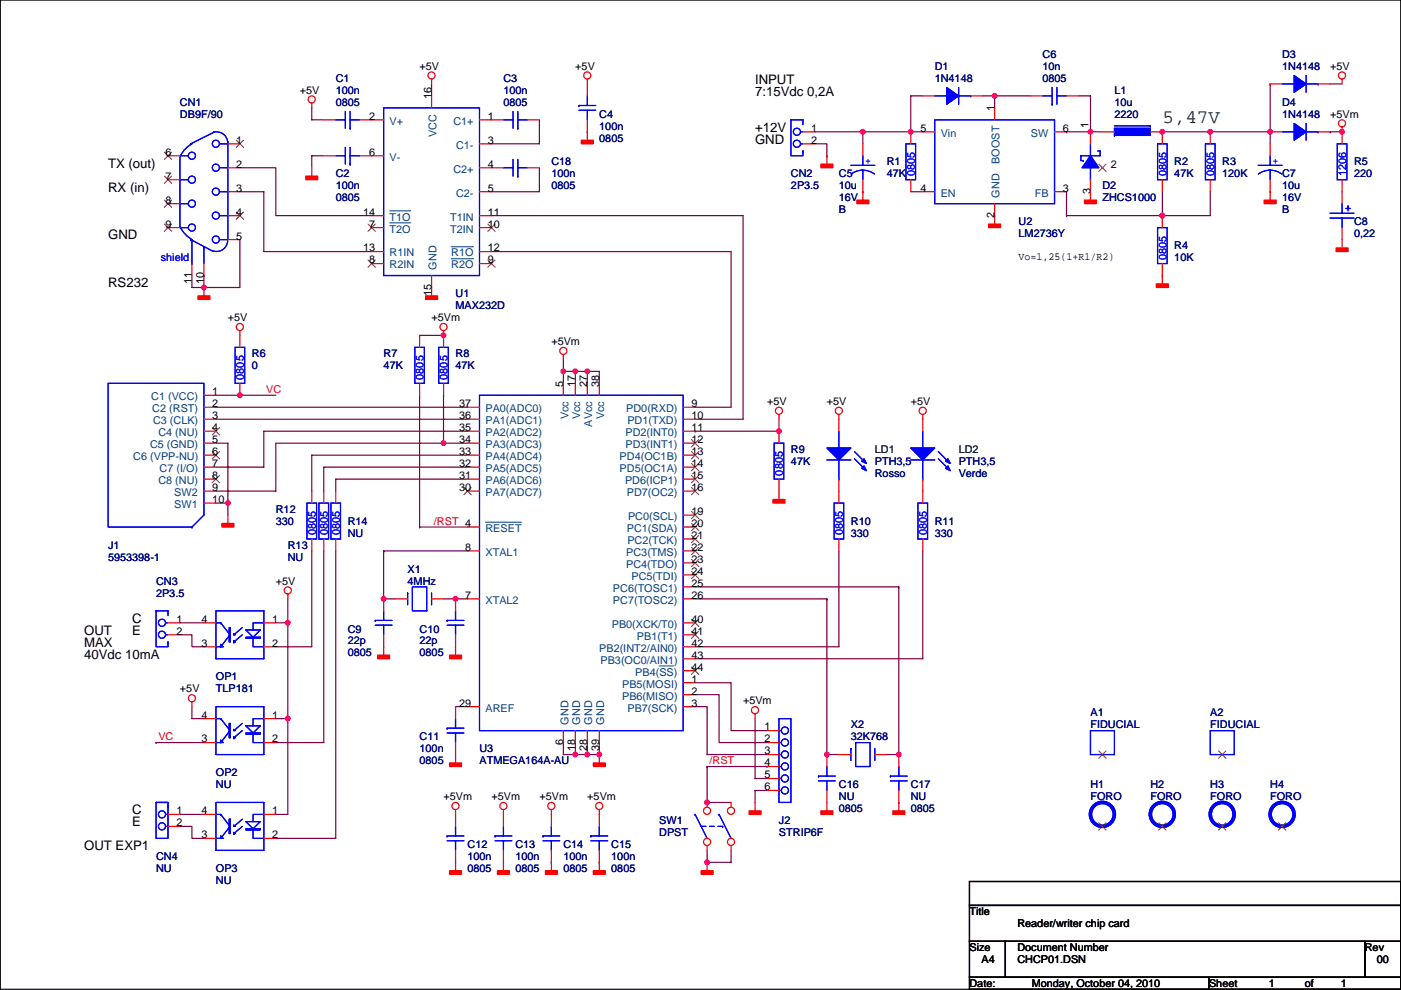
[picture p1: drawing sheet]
<svg xmlns="http://www.w3.org/2000/svg" width="297mm" height="210mm" viewBox="0 0 297 210" stroke-linecap="round" stroke-linejoin="round" font-family="sans-serif">
<path d="M.1 0h296.9v209.8h-296.9zM205.5 199.7h7.7v7.6h-7.7zM205.5 187h91.5v5h-91.5zM205.5 192h91.5v7.7h-91.5zM213.2 199.7h76.2v7.6h-76.2zM289.4 199.7h7.6v7.6h-7.6zM205.5 207.3h50.8v2.5h-50.8zM256.3 207.3h40.7v2.5h-40.7z" fill="none" stroke="#000" stroke-width=".25"/>
<g fill="none" stroke="#800040" stroke-width=".25">
<path d="M91.5 17.8v2.5M269.3 17.8h.1M269.3 17.8v12.7M282 17.8h2.5M50.9 35.6h7.6v10.1h20.3M66.1 22.9v2.5h2.5M68.6 33h-2.5v2.6M114.4 35.6v5.1h-10.2M114.4 25.4v5.1h-10.2M172.8 30.5h2.5v2.5M172.8 28h10.1M182.9 28v2.5"/>
<path d="M182.9 28h.1M182.9 28h10.2M193.1 28h2.5M195.6 20.3h-2.5v7.7M208.3 20.3h2.6M210.9 20.3h.1M210.9 20.3v2.6M210.9 20.3h7.6M226.1 28h.1M226.1 28h5.1M228.7 20.3h2.5v7.7M231.2 28h2.5"/>
<path d="M246.4 28h.1M246.4 28h22.9M256.6 28h.1M269.3 28h.1M282 28h.1M282 28h2.5M40.7 58.4v2.6h2.5M43.2 58.4h.1M43.2 58.4v2.6M50.9 50.8v10.2h-7.7M50.9 40.7h5v12.7h22.9M104.2 53.4h50.8v33h-7.6"/>
<path d="M104.2 45.7h53.3v43.2h-10.1M193.1 40.7h2.5M226.1 45.7h.1M226.1 40.7v5M246.4 45.7h.1M246.4 40.7v5M256.6 40.7v5h-30.5M89 71.1h.1M89 71.1h5M119.4 78.8v2.5M119.4 76.2v2.6M119.4 78.8h.1"/>
<path d="M119.4 78.8h2.6M122 78.8h.1M122 78.8h2.5M122 78.8v2.5M124.5 78.8h2.6v2.5M124.5 78.8h.1M124.5 78.8v2.5M45.8 83.8h5.1M45.8 94h2.5v12.7M45.8 86.4h53.3M45.8 88.9h53.3M50.9 83.8h.1"/>
<path d="M50.9 83.8h7.6M89 83.8v28M94 94h5.1M94 94h-35.5v10.2h-12.7M94 83.8h.1M94 83.8v10.2M99.1 91.5h-43.2v7.6h-10.1M99.1 96.5h-33v7.7M99.1 99.1h-30.5v5.1M147.4 91.5h.1M165.2 88.9v2.6h-17.8M45.8 106.7h2.5"/>
<path d="M48.3 106.7h.1M48.3 106.7v2.5M66.1 116.9v20.3h-7.6M68.6 116.9v40.6h-10.1M71.2 116.9v60.9h-12.7M81.3 116.9h17.8M81.3 116.9h.1M81.3 116.9v10.1h2.6M89 111.8h.1M89 111.8h10.1M99.1 101.6h-27.9v2.6M177.9 116.9v20.3h-30.5"/>
<path d="M195.6 116.9v22.8h-48.2M38.2 132.1h5M38.2 134.6h2.5v2.6h2.5M58.5 132.1h2.5M61 132.1v40.6h-2.5M61 127v5.1M61 132.1h.1M94 127h2.6M96.6 127h.1M96.6 127h2.5M147.4 124.5h43.2M147.4 127h27.9"/>
<path d="M175.3 127h.1M175.3 127v33h2.6M190.6 124.5h.1M190.6 124.5v35.5h-2.6M33.1 157.5h.1M33.1 157.5h10.1M40.7 149.9v2.5h2.5M58.5 152.4h2.5M61 152.4h.1M96.6 149.9h2.5M119.4 157.5v2.5h2.6M122 157.5v2.5"/>
<path d="M124.5 157.5v2.5M127.1 157.5h.1M127.1 157.5v2.5h-5.1M147.4 144.8h7.6v10.2h7.6M147.4 147.3h5.1v10.2h10.1M147.4 149.9h2.5v10.1h12.7M160.1 152.4v12.7h2.5M38.2 172.7h5M38.2 175.3h2.5v2.5h2.5M122 160h.1M124.5 160h.1M149.9 162.6v7.6h5.1"/>
<path d="M149.9 162.6h.1M149.9 162.6h12.7M162.6 167.7h-2.5v2.5M162.6 162.6h.1M149.9 180.4v2.5M149.9 182.9h.1M155 180.4v2.5h-5.1"/>
</g>
<g fill="#f0f" stroke="#f0f" stroke-width=".25">
<circle cx="127" cy="160" r=".5"/>
<circle cx="124.5" cy="160" r=".5"/>
<circle cx="122" cy="160" r=".5"/>
<circle cx="96.6" cy="127" r=".5"/>
<circle cx="81.3" cy="127" r=".5"/>
<circle cx="124.5" cy="78.7" r=".5"/>
<circle cx="122" cy="78.7" r=".5"/>
<circle cx="149.9" cy="182.9" r=".5"/>
<circle cx="119.4" cy="78.7" r=".5"/>
<circle cx="246.4" cy="45.7" r=".5"/>
<circle cx="231.2" cy="27.9" r=".5"/>
<circle cx="210.9" cy="20.3" r=".5"/>
<circle cx="193.1" cy="27.9" r=".5"/>
<circle cx="182.9" cy="27.9" r=".5"/>
<circle cx="246.4" cy="27.9" r=".5"/>
<circle cx="269.3" cy="27.9" r=".5"/>
<circle cx="256.6" cy="27.9" r=".5"/>
<circle cx="284.5" cy="27.9" r=".5"/>
<circle cx="43.2" cy="61" r=".5"/>
<circle cx="190.5" cy="160" r=".5"/>
<circle cx="175.3" cy="160" r=".5"/>
<circle cx="149.9" cy="170.2" r=".5"/>
<circle cx="50.8" cy="83.8" r=".5"/>
<circle cx="48.3" cy="106.7" r=".5"/>
<circle cx="94" cy="94" r=".5"/>
<circle cx="94" cy="71.1" r=".5"/>
<circle cx="165.1" cy="91.4" r=".5"/>
<circle cx="61" cy="152.4" r=".5"/>
<circle cx="61" cy="132.1" r=".5"/>
</g>
<g fill="none" stroke="#f00" stroke-width=".25">
<path d="M91.5 16.8v1M124.5 16.8v1M284.5 16.8v1M35.6 33h2.6M35.6 38.1h2.6M48.3 35.6h2.6M48.3 30.5h2.6M66.1 35.6v1.8M66.1 21.9v1M68.6 25.4h2.6M68.6 33h2.6M76.3 25.4h5"/>
<path d="M76.3 33h5M91.5 20.3v2.6M101.7 25.4h2.5M101.7 35.6h5M101.7 30.5h2.5M111.8 35.6h2.6M124.5 28h.1M124.5 28v1.7M170.2 30.5h2.6M170.2 28h2.6M175.3 33h.1M175.3 33v1.8"/>
<path d="M182.9 30.5v2.5M182.9 38.1v4.3M193.1 28v2.5M193.1 38.1v2.6M195.6 28h2.6M195.6 20.3h2.6M205.8 20.3h2.5M210.9 22.9v2.5M218.5 20.3h2.5M223.6 28h2.5M226.1 20.3h2.6M246.4 28v2.5"/>
<path d="M246.4 38.1v2.6M256.6 28v2.5M256.6 38.1v2.6M269.3 30.5v2.5M269.3 38.1v4.3M269.3 28h2.5M279.5 28h2.5M284.5 26.9v3.6M284.5 38.1v2.6M35.6 48.3h2.6M35.6 43.2h2.6M40.7 55.9v2.5"/>
<path d="M43.2 55.9v2.5M48.3 40.7h2.6M48.3 45.7h2.6M48.3 50.8h2.6M78.8 53.4h2.5M78.8 55.9h2.5M78.8 45.7h2.5M78.8 48.3h2.5M91.5 58.4v4.4M101.7 40.7h2.5M101.7 53.4h2.5M101.7 55.9h2.5"/>
<path d="M101.7 45.7h2.5M101.7 48.3h2.5M182.9 40.7h.1M195.6 40.7h2.6M210.9 45.7h.1M210.9 43.2v4.3M223.6 40.7h2.5M231.2 40.7h.1M231.2 40.7v1.7M246.4 58.4h.1M246.4 45.7v2.6M246.4 55.9v4.3"/>
<path d="M269.3 40.7h.1M284.5 50.8v1.8M43.2 61h.1M43.2 61v1.8M50.9 70.1v3.6M89 71.1v2.6M91.5 61h.1M94 70.1v3.6M119.4 75.2v1M43.2 86.4h2.6M43.2 88.9h2.6M43.2 91.5h2.6"/>
<path d="M43.2 94h2.6M43.2 96.5h2.6M43.2 99.1h2.6M43.2 83.8h2.6M50.9 81.3v2.5M89 81.3v2.5M94 81.3v2.5M99.1 86.4h2.6M99.1 88.9h2.6M99.1 91.5h2.6M99.1 94h2.6M99.1 96.5h2.6"/>
<path d="M99.1 99.1h2.6M119.4 81.3v2.5M122 81.3v2.5M124.5 81.3v2.5M127.1 81.3v2.5M144.8 86.4h2.6M144.8 88.9h2.6M144.8 91.5h2.6M144.8 94h2.6M144.8 96.5h2.6M144.8 99.1h2.6M165.2 87.9v1"/>
<path d="M165.2 91.5v2.5M177.9 87.9v3.6M195.6 87.9v3.6M43.2 101.6h2.6M43.2 104.2h2.6M43.2 106.7h2.6M48.3 109.2v1.8M66.1 104.2v2.5M66.1 114.3v2.6M68.6 104.2v2.5M68.6 114.3v2.6M71.2 104.2v2.5"/>
<path d="M71.2 114.3v2.6M99.1 116.9h2.6M99.1 111.8h2.6M99.1 101.6h2.6M99.1 104.2h2.6M144.8 116.9h2.6M144.8 109.2h2.6M144.8 111.8h2.6M144.8 114.3h2.6M144.8 119.4h2.6M144.8 101.6h2.6M144.8 104.2h2.6"/>
<path d="M165.2 101.6v4.3M177.9 101.6v2.6M195.6 101.6v5.1M195.6 114.3v2.6M43.2 132.1h2.6M43.2 137.2h2.6M55.9 132.1h2.6M55.9 137.2h2.6M61 126v1M81.3 137.2h.1M81.3 127v2.6M81.3 134.6v4.4"/>
<path d="M83.9 127h2.5M91.5 127h2.5M96.6 137.2h.1M96.6 137.2v1.8M99.1 127h2.6M144.8 127h2.6M144.8 121.9h2.6M144.8 124.5h2.6M144.8 132.1h2.6M144.8 134.6h2.6M144.8 137.2h2.6M144.8 139.7h2.6"/>
<path d="M40.7 148.9v1M43.2 157.5h2.6M43.2 152.4h2.6M55.9 157.5h2.6M55.9 152.4h2.6M96.6 149.9v2.5M96.6 157.5v4.3M99.1 149.9h2.6M119.4 155v2.5M122 155v2.5M124.5 155v2.5M127.1 155v2.5"/>
<path d="M144.8 149.9h2.6M144.8 142.3h2.6M144.8 144.8h2.6M144.8 147.3h2.6M160.1 151.4v1M162.6 155h2.6M162.6 157.5h2.6M35.6 172.7h2.6M35.6 175.3h2.6M43.2 172.7h2.6M43.2 177.8h2.6M55.9 172.7h2.6"/>
<path d="M55.9 177.8h2.6M96.6 171.7v3.6M96.6 160h.1M106.7 171.7v3.6M116.9 171.7v3.6M127.1 160h.1M127.1 171.7v1M127.1 160v1.8M160.1 170.2v1.8M162.6 160h2.6M162.6 162.6h2.6M162.6 165.1h2.6"/>
<path d="M162.6 167.7h2.6M175.3 170.2v1.8M177.9 160h2.5M185.5 160h2.5M190.6 170.2h.1M190.6 170.2v1.8M233.7 160h.1M246.4 175.3h.1M259.1 160h.1M96.6 182.9h.1M96.6 180.4v4.3M106.7 182.9h.1"/>
<path d="M106.7 180.4v4.3M116.9 182.9h.1M116.9 180.4v4.3M127.1 182.9h.1M127.1 182.9v1.8M149.9 182.9v1.8"/>
<circle cx="91.5" cy="16" r=".76"/>
<circle cx="124.5" cy="16" r=".76"/>
<circle cx="284.5" cy="16" r=".76"/>
<circle cx="66.1" cy="21.1" r=".76"/>
<circle cx="284.5" cy="26.2" r=".76"/>
<circle cx="50.8" cy="69.3" r=".76"/>
<circle cx="94" cy="69.3" r=".76"/>
<circle cx="119.4" cy="74.4" r=".76"/>
<circle cx="165.1" cy="87.1" r=".76"/>
<circle cx="177.8" cy="87.1" r=".76"/>
<circle cx="195.6" cy="87.1" r=".76"/>
<circle cx="61" cy="125.2" r=".76"/>
<circle cx="40.7" cy="148.1" r=".76"/>
<circle cx="160.1" cy="150.6" r=".76"/>
<circle cx="96.6" cy="170.9" r=".76"/>
<circle cx="106.7" cy="170.9" r=".76"/>
<circle cx="116.9" cy="170.9" r=".76"/>
<circle cx="127" cy="170.9" r=".76"/>
</g>
<g fill="#f00" stroke="#f00" stroke-width=".25">
<path d="M123.3 29.7h2.5v.8h-2.5z" fill-rule="evenodd"/>
<path d="M174 34.8h2.6v.8h-2.6z" fill-rule="evenodd"/>
<path d="M125.8 161.8h2.5v.8h-2.5z" fill-rule="evenodd"/>
<path d="M95.3 139h2.6v.7h-2.6z" fill-rule="evenodd"/>
<path d="M80.1 139h2.5v.7h-2.5z" fill-rule="evenodd"/>
<path d="M158.8 172h2.6v.7h-2.6z" fill-rule="evenodd"/>
<path d="M95.3 184.7h2.6v.7h-2.6z" fill-rule="evenodd"/>
<path d="M105.5 184.7h2.5v.7h-2.5z" fill-rule="evenodd"/>
<path d="M115.6 184.7h2.6v.7h-2.6z" fill-rule="evenodd"/>
<path d="M125.8 184.7h2.5v.7h-2.5z" fill-rule="evenodd"/>
<path d="M95.3 161.8h2.6v.8h-2.6z" fill-rule="evenodd"/>
<path d="M148.7 184.7h2.5v.7h-2.5z" fill-rule="evenodd"/>
<path d="M90.2 62.8h2.6v.7h-2.6z" fill-rule="evenodd"/>
<path d="M64.8 37.4h2.6v.7h-2.6z" fill-rule="evenodd"/>
<path d="M181.7 42.4h2.5v.8h-2.5z" fill-rule="evenodd"/>
<path d="M209.6 47.5h2.5v.8h-2.5z" fill-rule="evenodd"/>
<path d="M229.9 42.4h2.6v.8h-2.6z" fill-rule="evenodd"/>
<path d="M245.2 60.2h2.5v.8h-2.5z" fill-rule="evenodd"/>
<path d="M268 42.4h2.6v.8h-2.6z" fill-rule="evenodd"/>
<path d="M42 62.8h2.5v.7h-2.5z" fill-rule="evenodd"/>
<path d="M283.3 52.6h2.5v.8h-2.5z" fill-rule="evenodd"/>
<path d="M189.3 172h2.5v.7h-2.5z" fill-rule="evenodd"/>
<path d="M174 172h2.6v.7h-2.6z" fill-rule="evenodd"/>
<path d="M47.1 111h2.5v.8h-2.5z" fill-rule="evenodd"/>
<path d="M163.9 105.9h2.5v.8h-2.5z" fill-rule="evenodd"/>
</g>
<g fill="none" stroke="#00f" stroke-width=".25">
<path d="M203.3 18.6v3.5M223.1 18.6v3.5M224.1 18.6v3.5M38.2 33h1.7M38.2 38.1h1.7M38.2 33.3v15h1.7M40.4 30.5h.1M40.8 30.4l-1.5 1.2-1.1 1.5M45.2 28a2.42 2.42 0 0 1 3.1 2.2M45.5 28l-5.1 2.5M46.5 30.5h1.8M46.5 35.6h1.8"/>
<path d="M48.3 30v20.8h-1.8M71.2 25.4h2M71.2 33h2M73.2 23.6v3.6M73.2 31.3v3.5M74.2 25.4h2.1M74.2 27.2h.1M74.2 33h2.1M74.2 34.8h.1M74.2 23.6v3.6M74.2 31.3v3.5M81.3 22.9h20.4v35.5h-20.4z"/>
<path d="M106.7 35.6h2.1M108.8 33.8v3.6M109.8 35.6h2M109.8 37.4h.1M109.8 33.8v3.6M169.7 30.5h.5M169.7 28h.5M170.2 26.4v-1h-2.5v7.6h2.5v-1M170.2 32h.1M180.4 35.1h5.1M182.9 36.1l-1 .1-1.5 .7M182.9 36.1l1.1 .1 1.4 .7"/>
<path d="M182.9 33v2.1M182.9 36.1v2M192.1 30.5h2v7.6h-2zM198.2 25.4h25.4v17.8h-25.4zM198.2 20.3h2.5M203.3 20.3h2.5M205.8 20.3h.1M221 20.3h2.1M223.1 22.1h.1M224.1 20.3h2M245.4 30.5h2.1v7.6h-2.1zM255.6 30.5h2v7.6h-2z"/>
<path d="M266.8 35.1h5M266.8 36.9a4.1 4.1 0 0 1 5 0M269.3 33v2.1M269.3 36.1v2M271.8 28h2.6M276.9 26.2v3.5M276.9 28h2.6M279.5 28h.1M283.5 30.5h2.1v7.6h-2.1zM38.2 43.2h1.7M38.2 48.2l1.1 1.5 1.5 1.1M40.4 50.8h.1"/>
<path d="M40.4 50.8l4.9 2.6M40.7 55.9h.1M40.7 50.8v5.1M43.2 52.3h.1M43.2 52.3v3.6M46.5 40.7h1.8M46.5 45.7h1.8M48.3 51.1a2.38 2.38 0 0 1-3.1 2.1M245.4 48.3h2.1v7.6h-2.1zM49.8 73.7h2.1v7.6h-2.1zM87.9 73.7h2.1v7.6h-2.1zM93 73.7h2.1v7.6h-2.1z"/>
<path d="M22.9 81.3h20.3v27.9l-2.5 2.6h-17.8zM101.7 83.8h43.1v71.2h-43.1zM164.1 94h2.1v7.6h-2.1zM175.3 97.6h5.1M177.9 91.5v10.1M181.2 97.3l1.7 1.8M181.2 95.8l1.7 1.8M182.9 99.1h.1M182.9 97.6h.1M193.1 97.6h5.1M195.6 91.5v10.1M198.9 97.3l1.8 1.8"/>
<path d="M198.9 95.8l1.8 1.8M200.7 99.1h.1M200.7 97.6h.1M40.7 111.8h.1M65.1 106.7h2v7.6h-2zM67.6 106.7h2.1v7.6h-2.1zM70.2 106.7h2v7.6h-2zM177.9 101.6h.1M194.6 106.7h2.1v7.6h-2.1zM195.6 101.6h.1M45.8 129.6h10.1v10.1h-10.1zM45.8 132.1h1"/>
<path d="M45.8 137.2h1M46.8 132.1h.1M46.8 136.7l.5 .5h-.5zM46.8 132.1l1.8 2.3M48.6 133.1h.2v3.1h-.2zM48.6 134.9l-1.8 2.3M49.6 134.4l.2 .2h-.2zM49.6 135.9l.2 .3h-.2zM49.6 136.2h.1M51.4 133.1l-1.8 1.5M51.4 134.6l-1.8 1.6M52.1 135.1h3.1v.3h-3.1z"/>
<path d="M53.7 135.1h.1M53.7 133.6h-1.6l1.6 1.5M53.7 135.4v1.8h2.2M55.9 132.1h-2.2v1.5h1.5l-1.5 1.5M79.6 132.6h3.5M79.6 131.6h.1M79.6 131.6h3.5M81.3 129.6v2M81.3 132.6v2M86.4 125.8h.1M86.4 125.8v2.5M87.4 124.5h3.1v5.1h-3.1z"/>
<path d="M91.5 125.8v2.5M45.8 149.9h10.1v10.1h-10.1zM45.8 152.4h1M45.8 157.5h1M46.8 152.4h.1M46.8 157l.5 .5h-.5zM46.8 152.4l1.8 2.3M48.6 153.4h.2v3.1h-.2zM48.6 155.2l-1.8 2.3M49.6 154.7l.2 .3h-.2zM49.6 156.2l.2 .3h-.2zM49.6 156.5h.1"/>
<path d="M51.4 153.4l-1.8 1.6M51.4 155l-1.8 1.5M52.1 155.5h3.1v.2h-3.1zM53.7 155.5h.1M53.7 153.9h-1.6l1.6 1.6M53.7 155.7v1.8h2.2M55.9 152.4h-2.2v1.5h1.5l-1.5 1.6M94.8 155.5h3.6M94.8 154.5h.1M94.8 154.5h3.6M96.6 152.4v2.1M96.6 155.5v2"/>
<path d="M165.2 152.4h2.5v17.8h-2.5zM165.2 157.5h.5M165.2 155h.5M180.4 158.8h.1M180.4 158.8v2.5M181.4 157.5h3.1v5.1h-3.1zM185.5 158.8v2.5M231.2 155h5.1v5h-5.1zM256.6 155h5.1v5h-5.1zM33.1 170.2v7.6h2.5v-6.8M35.1 175.3h.5M35.1 172.7h.5"/>
<path d="M35.6 170.2h-2.5h2.5v1M35.6 171h.1M45.8 170.2h10.1v10.2h-10.1zM45.8 172.7h1M45.8 177.8h1M46.8 172.7h.1M46.8 177.3l.5 .5h-.5zM46.8 172.7l1.8 2.3M48.6 173.8h.2v3h-.2zM48.6 175.5l-1.8 2.3M49.6 175l.2 .3h-.2zM49.6 176.6l.2 .2h-.2z"/>
<path d="M49.6 176.8h.1M51.4 173.8l-1.8 1.5M51.4 175.3l-1.8 1.5M52.1 175.8h3.1v.2h-3.1zM53.7 175.8h.1M53.7 174.3h-1.6l1.6 1.5M53.7 176v1.8h2.2M55.9 172.7h-2.2v1.6h1.5l-1.5 1.5M94.8 178.3h3.6M94.8 177.3h.1M94.8 177.3h3.6M96.6 175.3v2"/>
<path d="M96.6 178.3v2.1M105 178.3h3.5M105 177.3h.1M105 177.3h3.5M106.7 175.3v2M106.7 178.3v2.1M115.1 178.3h3.6M115.1 177.3h.1M115.1 177.3h3.6M116.9 175.3v2M116.9 178.3v2.1M147.4 172.7h.1"/>
<path d="M147.4 172.7l2.5 5.1M148.7 175.3h1M150.4 175.3h1M152.2 175.3h1M152.5 172.7h.1M152.5 172.7l2.5 5.1M153.2 175.3h.1M165.2 160h.5M165.2 165.1h.5M165.2 162.6h.5M165.2 167.7h.5"/>
<circle cx="40.7" cy="33" r=".76"/>
<circle cx="40.7" cy="38.1" r=".76"/>
<circle cx="45.8" cy="35.6" r=".76"/>
<circle cx="45.8" cy="30.5" r=".76"/>
<circle cx="169" cy="27.9" r=".76"/>
<circle cx="169" cy="30.5" r=".76"/>
<circle cx="40.7" cy="48.3" r=".76"/>
<circle cx="40.7" cy="43.2" r=".76"/>
<circle cx="45.8" cy="50.8" r=".76"/>
<circle cx="45.8" cy="40.6" r=".76"/>
<circle cx="45.8" cy="45.7" r=".76"/>
<circle cx="166.4" cy="157.5" r=".76"/>
<circle cx="166.4" cy="154.9" r=".76"/>
<circle cx="34.3" cy="172.7" r=".76"/>
<circle cx="34.3" cy="175.3" r=".76"/>
<circle cx="166.4" cy="165.1" r=".76"/>
<circle cx="166.4" cy="160" r=".76"/>
<circle cx="166.4" cy="167.6" r=".76"/>
<circle cx="166.4" cy="162.6" r=".76"/>
</g>
<g fill="#00f" stroke="#00f" stroke-width=".25">
<path d="M175.3 95h5.1l-2.5 2.6z" fill-rule="evenodd"/>
<path d="M182.7 99.3l.5-.5 .5 1z" fill-rule="evenodd"/>
<path d="M182.7 97.8l.5-.5 .5 1z" fill-rule="evenodd"/>
<path d="M175.3 95h5.1l-2.5 2.6z" fill-rule="evenodd"/>
<path d="M182.7 99.3l.5-.5 .5 1z" fill-rule="evenodd"/>
<path d="M182.7 97.8l.5-.5 .5 1z" fill-rule="evenodd"/>
<path d="M274.4 26.2l2.5 1.8-2.5 1.7z" fill-rule="evenodd"/>
<path d="M274.4 26.2l2.5 1.8-2.5 1.7z" fill-rule="evenodd"/>
<path d="M200.7 18.6l2.6 1.7-2.6 1.8z" fill-rule="evenodd"/>
<path d="M200.7 18.6l2.6 1.7-2.6 1.8z" fill-rule="evenodd"/>
<path d="M193.1 95h5.1l-2.6 2.6z" fill-rule="evenodd"/>
<path d="M200.5 99.3l.5-.5 .5 1z" fill-rule="evenodd"/>
<path d="M200.5 97.8l.5-.5 .5 1z" fill-rule="evenodd"/>
<path d="M193.1 95h5.1l-2.6 2.6z" fill-rule="evenodd"/>
<path d="M200.5 99.3l.5-.5 .5 1z" fill-rule="evenodd"/>
<path d="M200.5 97.8l.5-.5 .5 1z" fill-rule="evenodd"/>
</g>
<circle cx="246.4" cy="172.7" r="2.53" fill="none" stroke="#00f" stroke-width=".76"/>
<g fill="none" stroke="#804000" stroke-width=".21">
<path d="M34.9 32.3l1.5 1.5M34.9 37.4l1.5 1.5M36.4 32.3l-1.6 1.5M36.4 37.4l-1.6 1.5M50.1 29.7l1.5 1.6M51.6 29.7l-1.5 1.6M34.9 42.4l1.5 1.6M34.9 47.5l1.5 1.6M36.4 42.4l-1.6 1.6M36.4 47.5l-1.6 1.6M50.1 45l1.5 1.5M51.6 45l-1.5 1.5"/>
<path d="M78 55.1l1.6 1.6M78 47.5l1.6 1.6M79.6 55.1l-1.6 1.6M79.6 47.5l-1.6 1.6M103.4 55.1l1.6 1.6M103.4 47.5l1.6 1.6M105 55.1l-1.6 1.6M105 47.5l-1.6 1.6M45 90.7l1.6 1.5M45 95.8l1.6 1.5M46.5 90.7l-1.5 1.5M46.5 95.8l-1.5 1.5"/>
<path d="M146.6 93.2l1.6 1.6M146.6 95.8l1.6 1.5M146.6 98.3l1.6 1.6M148.1 93.2l-1.5 1.6M148.1 95.8l-1.5 1.5M148.1 98.3l-1.5 1.6M45 100.9l1.6 1.5M46.5 100.9l-1.5 1.5M98.4 103.4l1.5 1.5M99.9 103.4l-1.6 1.5M146.6 108.5l1.6 1.5M146.6 111l1.6 1.6"/>
<path d="M146.6 113.6l1.6 1.5M146.6 116.1l1.6 1.5M146.6 118.6l1.6 1.6M146.6 100.9l1.6 1.5M146.6 103.4l1.6 1.5M148.1 108.5l-1.5 1.5M148.1 111l-1.5 1.6M148.1 113.6l-1.5 1.5M148.1 116.1l-1.5 1.5M148.1 118.6l-1.5 1.6M148.1 100.9l-1.5 1.5M148.1 103.4l-1.5 1.5"/>
<path d="M146.6 121.2l1.6 1.5M146.6 131.3l1.6 1.6M146.6 133.9l1.6 1.5M148.1 121.2l-1.5 1.5M148.1 131.3l-1.5 1.6M148.1 133.9l-1.5 1.5M146.6 141.5l1.6 1.5M148.1 141.5l-1.5 1.5M233 159.3l1.5 1.5M234.5 159.3l-1.5 1.5M258.4 159.3l1.5 1.5M259.9 159.3l-1.5 1.5"/>
<path d="M245.7 174.5l1.5 1.6M247.2 174.5l-1.5 1.6"/>
</g>
<path d="M82.6 44.7h4.5M82.6 47.3h4.5M95.7 52.3h4.7M95.7 54.9h4.7M102.9 110.8h7.7M139.8 141.2h3" fill="none" stroke="#004080" stroke-width=".21"/>
<circle cx="149.9" cy="178.6" r=".76" fill="#fff" stroke="#f00" stroke-width=".25"/>
<path d="M149.9 179.3v1.1" fill="none" stroke="#f00" stroke-width=".25"/>
<circle cx="149.9" cy="172" r=".76" fill="#fff" stroke="#f00" stroke-width=".25"/>
<path d="M149.9 170.2v1" fill="none" stroke="#f00" stroke-width=".25"/>
<circle cx="155" cy="178.6" r=".76" fill="#fff" stroke="#f00" stroke-width=".25"/>
<path d="M155 179.3v1.1" fill="none" stroke="#f00" stroke-width=".25"/>
<circle cx="155" cy="172" r=".76" fill="#fff" stroke="#f00" stroke-width=".25"/>
<g fill="none" stroke="#f00" stroke-width=".25">
<path d="M124.5 17.8v2.5M269.3 17.8h2.5M279.5 17.8h2.5M104.2 25.4h2.5M111.8 25.4h2.6M124.5 25.4v2.6M231.2 28v2.5M231.2 38.1v2.6M233.7 35.6h.1M233.7 28h2.6M243.9 28h2.5M284.5 40.7v2.5"/>
<path d="M284.5 48.3v2.5M177.9 104.2v2.5M177.9 114.3v2.6M35.6 132.1h2.6M35.6 134.6h2.6M96.6 127v2.6M96.6 134.6v2.6M127.1 172.7v2.6M155 170.2v1M175.3 160v2.6M175.3 167.7v2.5M190.6 160v2.6"/>
<path d="M190.6 167.7v2.5M233.7 175.3h.1M259.1 175.3h.1M271.8 175.3h.1M127.1 180.4v2.5"/>
</g>
<g fill="none" stroke="#00f" stroke-width=".25">
<path d="M271.8 17.8h2.6M276.9 16v3.6M276.9 17.8h2.6M279.5 17.8h.1M106.7 25.4h2.1M108.8 23.6v3.6M109.8 25.4h2M109.8 27.2h.1M109.8 23.6v3.6M122.7 23.4h3.6M122.7 22.4h.1M122.7 22.4h3.6"/>
<path d="M124.5 20.3v2.1M124.5 23.4v2M229.7 34.1h.1M231.2 30.5v2.5M231.2 38.1h.1M231.2 35.6v2.5M232.7 32h.5v1h-4v1.1h.5M236.3 26.7h7.6M243.9 26.7h.1M282 45.2h5.1M282 46.2h5.1M284.5 46.2v2.1"/>
<path d="M284.5 43.2v2M285.3 44.2h1M285.8 43.7h.1M285.8 43.7v1M176.8 106.7h2.1v7.6h-2.1zM35.1 134.6h.5M35.1 132.1h.5M35.6 130.6v-1h-2.5v7.6h2.5v-1M35.6 136.2h.1M94.8 132.6h3.6M94.8 131.6h.1M94.8 131.6h3.6"/>
<path d="M96.6 129.6v2M96.6 132.6v2M125.3 178.3h3.5M125.3 177.3h.1M125.3 177.3h3.5M127.1 175.3v2M127.1 178.3v2.1M173.5 165.6h3.6M173.5 164.6h.1M173.5 164.6h3.6M175.3 162.6v2M175.3 165.6v2.1"/>
<path d="M188.8 165.6h3.5M188.8 164.6h.1M188.8 164.6h3.5M190.6 162.6v2M190.6 165.6v2.1"/>
<circle cx="34.3" cy="132.1" r=".76"/>
<circle cx="34.3" cy="134.6" r=".76"/>
</g>
<g fill="none" stroke="#00f" stroke-width=".76">
<circle cx="233.7" cy="172.7" r="2.53"/>
<circle cx="259.1" cy="172.7" r="2.53"/>
<circle cx="271.8" cy="172.7" r="2.53"/>
</g>
<path d="M233 34.8l1.5 1.6M234.5 34.8l-1.5 1.6M233 174.5l1.5 1.6M234.5 174.5l-1.5 1.6M258.4 174.5l1.5 1.6M259.9 174.5l-1.5 1.6M271.1 174.5l1.5 1.6M272.6 174.5l-1.5 1.6" fill="none" stroke="#804000" stroke-width=".21"/>
<g fill="#00f" stroke="#00f" stroke-width=".25">
<path d="M231.2 33l1.8 2.6h-3.6z" fill-rule="evenodd"/>
<path d="M231.2 33l1.8 2.6h-3.6z" fill-rule="evenodd"/>
<path d="M236.3 27.2v1.5h7.6v-1.5z" fill-rule="evenodd"/>
<path d="M236.3 27.2v1.5h7.6v-1.5z" fill-rule="evenodd"/>
<path d="M274.4 16l2.5 1.8-2.5 1.8z" fill-rule="evenodd"/>
<path d="M274.4 16l2.5 1.8-2.5 1.8z" fill-rule="evenodd"/>
</g>
<g fill="#f0f" stroke="#f0f" stroke-width=".25">
<circle cx="127" cy="160" r=".5"/>
<circle cx="124.5" cy="160" r=".5"/>
<circle cx="122" cy="160" r=".5"/>
<circle cx="96.6" cy="127" r=".5"/>
<circle cx="81.3" cy="127" r=".5"/>
<circle cx="124.5" cy="78.7" r=".5"/>
<circle cx="122" cy="78.7" r=".5"/>
<circle cx="149.9" cy="182.9" r=".5"/>
<circle cx="119.4" cy="78.7" r=".5"/>
<circle cx="246.4" cy="45.7" r=".5"/>
<circle cx="231.2" cy="27.9" r=".5"/>
<circle cx="210.9" cy="20.3" r=".5"/>
<circle cx="193.1" cy="27.9" r=".5"/>
<circle cx="182.9" cy="27.9" r=".5"/>
<circle cx="246.4" cy="27.9" r=".5"/>
<circle cx="269.3" cy="27.9" r=".5"/>
<circle cx="256.6" cy="27.9" r=".5"/>
<circle cx="284.5" cy="27.9" r=".5"/>
<circle cx="43.2" cy="61" r=".5"/>
<circle cx="190.5" cy="160" r=".5"/>
<circle cx="175.3" cy="160" r=".5"/>
<circle cx="149.9" cy="170.2" r=".5"/>
<circle cx="50.8" cy="83.8" r=".5"/>
<circle cx="48.3" cy="106.7" r=".5"/>
<circle cx="94" cy="94" r=".5"/>
<circle cx="94" cy="71.1" r=".5"/>
<circle cx="165.1" cy="91.4" r=".5"/>
<circle cx="61" cy="152.4" r=".5"/>
<circle cx="61" cy="132.1" r=".5"/>
</g>
<text font-size="4.1" fill="#008000" x="246.4" y="26.1">5,47V</text>
<g font-size="2.8">
<text x="160.1" y="17.8">INPUT</text>
<text x="160.1" y="20.3">7:15Vdc 0,2A</text>
<text x="160.1" y="27.9">+12V</text>
<text x="22.9" y="35.5">TX (out)</text>
<text x="160.1" y="30.5">GND</text>
<text x="22.9" y="40.6">RX (in)</text>
<text x="22.9" y="50.8">GND</text>
<text x="22.9" y="60.9">RS232</text>
<text x="17.8" y="137.1">MAX</text>
<text x="17.8" y="134.6">OUT</text>
<text x="28" y="132.1">C</text>
<text x="28" y="134.6">E</text>
<text x="17.8" y="139.7">40Vdc 10mA</text>
<text x="28" y="172.7">C</text>
<text x="28" y="175.2">E</text>
<text x="17.8" y="180.3">OUT EXP1</text>
</g>
<g font-size="2.3" fill="#000080">
<text x="71.2" y="17.3">C1</text>
<text x="106.7" y="17.3">C3</text>
<text x="198.2" y="14.8">D1</text>
<text x="198.2" y="17.3">1N4148</text>
<text x="221" y="12.2">C6</text>
<text x="221" y="14.8">10n</text>
<text x="221" y="17.3">0805</text>
<text x="271.8" y="12.2">D3</text>
<text x="271.8" y="14.8">1N4148</text>
<text x="38.2" y="22.4">CN1</text>
<text x="71.2" y="19.9">100n</text>
<text x="71.2" y="22.4">0805</text>
<text x="106.7" y="19.9">100n</text>
<text x="106.7" y="22.4">0805</text>
<text x="236.3" y="19.9">L1</text>
<text x="236.3" y="22.4">10u</text>
<text x="271.8" y="22.4">D4</text>
<text x="38.2" y="24.9">DB9F/90</text>
<text x="127.1" y="24.9">C4</text>
<text x="127.1" y="27.5">100n</text>
<text x="236.3" y="24.9">2220</text>
<text x="271.8" y="24.9">1N4148</text>
<text x="116.9" y="35.1">C18</text>
<text x="127.1" y="30">0805</text>
<text x="188" y="35.1">R1</text>
<text x="249" y="35.1">R2</text>
<text x="259.1" y="35.1">R3</text>
<text x="287.1" y="35.1">R5</text>
<text x="71.2" y="37.6">C2</text>
<text x="71.2" y="40.2">100n</text>
<text x="116.9" y="37.6">100n</text>
<text x="116.9" y="40.2">0805</text>
<text x="167.7" y="37.6">CN2</text>
<text x="167.7" y="40.2">2P3.5</text>
<text x="177.9" y="37.6">C5</text>
<text x="177.9" y="40.2">10u</text>
<text x="188" y="37.6">47K</text>
<text x="233.7" y="40.2">D2</text>
<text x="249" y="37.6">47K</text>
<text x="259.1" y="37.6">120K</text>
<text x="271.8" y="37.6">C7</text>
<text x="271.8" y="40.2">10u</text>
<text x="287.1" y="37.6">220</text>
<text x="71.2" y="42.7">0805</text>
<text x="177.9" y="42.7">16V</text>
<text x="177.9" y="45.3">B</text>
<text x="216" y="47.8">U2</text>
<text x="233.7" y="42.7">ZHCS1000</text>
<text x="271.8" y="42.7">16V</text>
<text x="271.8" y="45.3">B</text>
<text x="287.1" y="47.8">C8</text>
<text x="216" y="50.3">LM2736Y</text>
<text x="249" y="52.9">R4</text>
<text x="287.1" y="50.3">0,22</text>
<text x="249" y="55.4">10K</text>
<text x="96.6" y="63">U1</text>
<text x="96.6" y="65.6">MAX232D</text>
<text x="53.4" y="75.7">R6</text>
<text x="81.3" y="75.7">R7</text>
<text x="96.6" y="75.7">R8</text>
<text x="53.4" y="78.3">0</text>
<text x="81.3" y="78.3">47K</text>
<text x="96.6" y="78.3">47K</text>
<text x="167.7" y="96.1">R9</text>
<text x="167.7" y="98.6">47K</text>
<text x="185.5" y="98.6">PTH3,5</text>
<text x="185.5" y="101.1">Rosso</text>
<text x="203.3" y="98.6">PTH3,5</text>
<text x="203.3" y="101.1">Verde</text>
<text x="58.5" y="108.8">R12</text>
<text x="58.5" y="111.3">330</text>
<text x="73.7" y="111.3">R14</text>
<text x="73.7" y="113.8">NU</text>
<text x="180.4" y="111.3">R10</text>
<text x="180.4" y="113.8">330</text>
<text x="198.2" y="111.3">R11</text>
<text x="198.2" y="113.8">330</text>
<text x="22.9" y="116.4">J1</text>
<text x="22.9" y="118.9">5953398-1</text>
<text x="61" y="116.4">R13</text>
<text x="61" y="118.9">NU</text>
<text x="33.1" y="124">CN3</text>
<text x="86.4" y="121.5">X1</text>
<text x="86.4" y="124">4MHz</text>
<text x="33.1" y="126.5">2P3.5</text>
<text x="73.7" y="134.2">C9</text>
<text x="73.7" y="136.7">22p</text>
<text x="89" y="134.2">C10</text>
<text x="89" y="136.7">22p</text>
<text x="73.7" y="139.2">0805</text>
<text x="89" y="139.2">0805</text>
<text x="45.8" y="144.3">OP1</text>
<text x="45.8" y="146.9">TLP181</text>
<text x="180.4" y="154.5">X2</text>
<text x="231.2" y="151.9">A1</text>
<text x="231.2" y="154.5">FIDUCIAL</text>
<text x="256.6" y="151.9">A2</text>
<text x="256.6" y="154.5">FIDUCIAL</text>
<text x="89" y="157">C11</text>
<text x="89" y="159.6">100n</text>
<text x="101.7" y="159.6">U3</text>
<text x="180.4" y="157">32K768</text>
<text x="45.8" y="164.6">OP2</text>
<text x="45.8" y="167.2">NU</text>
<text x="89" y="162.1">0805</text>
<text x="101.7" y="162.1">ATMEGA164A-AU</text>
<text x="177.9" y="167.2">C16</text>
<text x="193.1" y="167.2">C17</text>
<text x="231.2" y="167.2">H1</text>
<text x="243.9" y="167.2">H2</text>
<text x="256.6" y="167.2">H3</text>
<text x="269.3" y="167.2">H4</text>
<text x="177.9" y="169.7">NU</text>
<text x="177.9" y="172.3">0805</text>
<text x="193.1" y="169.7">NU</text>
<text x="193.1" y="172.3">0805</text>
<text x="231.2" y="169.7">FORO</text>
<text x="243.9" y="169.7">FORO</text>
<text x="256.6" y="169.7">FORO</text>
<text x="269.3" y="169.7">FORO</text>
<text x="99.1" y="179.9">C12</text>
<text x="109.3" y="179.9">C13</text>
<text x="119.4" y="179.9">C14</text>
<text x="129.6" y="179.9">C15</text>
<text x="139.8" y="174.8">SW1</text>
<text x="139.8" y="177.3">DPST</text>
<text x="165.2" y="174.8">J2</text>
<text x="165.2" y="177.3">STRIP6F</text>
<text x="33.1" y="182.4">CN4</text>
<text x="33.1" y="185">NU</text>
<text x="45.8" y="185">OP3</text>
<text x="99.1" y="182.4">100n</text>
<text x="99.1" y="185">0805</text>
<text x="109.3" y="182.4">100n</text>
<text x="109.3" y="185">0805</text>
<text x="119.4" y="182.4">100n</text>
<text x="119.4" y="185">0805</text>
<text x="129.6" y="182.4">100n</text>
<text x="129.6" y="185">0805</text>
<text x="45.8" y="187.5">NU</text>
</g>
<g font-size="2.3">
<text x="89" y="14.8">+5V</text>
<text x="122" y="14.8">+5V</text>
<text x="282" y="14.8">+5V</text>
<text x="63.6" y="19.9">+5V</text>
<text x="91.5" y="21.1" transform="rotate(-90 91.5 21.1)">16</text>
<text x="210.9" y="23.6" transform="rotate(-90 210.9 23.6)">1</text>
<text x="78.3" y="25.4">2</text>
<text x="103.4" y="25.4">1</text>
<text x="172" y="27.9">1</text>
<text x="195.1" y="27.9">5</text>
<text x="225.4" y="27.9">6</text>
<text x="230.8" y="27.2" transform="rotate(-90 230.8 27.2)">1</text>
<text x="282" y="24.9">+5Vm</text>
<text x="35.1" y="33">6</text>
<text x="50.1" y="30.5">1</text>
<text x="50.1" y="35.6">2</text>
<text x="78.3" y="33">6</text>
<text x="103.4" y="35.6">4</text>
<text x="103.4" y="30.5">3</text>
<text x="172" y="30.5">2</text>
<text x="235.5" y="35.6">2</text>
<text x="35.1" y="38.1">7</text>
<text x="50.1" y="40.6">3</text>
<text x="103.4" y="40.6">5</text>
<text x="195.1" y="40.6">4</text>
<text x="225.4" y="40.6">3</text>
<text x="231.2" y="41.2" transform="rotate(-90 231.2 41.2)">3</text>
<text x="35.1" y="43.2">8</text>
<text x="50.1" y="45.7">4</text>
<text x="77" y="45.7">14</text>
<text x="103.4" y="45.7">11</text>
<text x="210.9" y="46.3" transform="rotate(-90 210.9 46.3)">2</text>
<text x="35.1" y="48.3">9</text>
<text x="50.1" y="50.8">5</text>
<text x="77" y="53.3">13</text>
<text x="78.3" y="48.3">7</text>
<text x="103.4" y="48.3">10</text>
<text x="103.4" y="53.3">12</text>
<text x="78.3" y="55.9">8</text>
<text x="103.4" y="55.9">9</text>
<text x="216" y="55.2">Vo=1,25(1+R1/R2)</text>
<text x="40.7" y="60.3" transform="rotate(-90 40.7 60.3)">11</text>
<text x="43.2" y="60.3" transform="rotate(-90 43.2 60.3)">10</text>
<text x="91.5" y="62.8" transform="rotate(-90 91.5 62.8)">15</text>
<text x="48.3" y="68.1">+5V</text>
<text x="91.5" y="68.1">+5Vm</text>
<text x="116.9" y="73.2">+5Vm</text>
<text x="45" y="83.8">1</text>
<text x="119.4" y="82.1" transform="rotate(-90 119.4 82.1)">5</text>
<text x="122" y="82.1" transform="rotate(-90 122 82.1)">17</text>
<text x="124.5" y="82.1" transform="rotate(-90 124.5 82.1)">27</text>
<text x="127" y="82.1" transform="rotate(-90 127 82.1)">38</text>
<text x="45" y="86.4">2</text>
<text x="45" y="88.9">3</text>
<text x="97.3" y="86.4">37</text>
<text x="97.3" y="88.9">36</text>
<text x="146.6" y="86.4">9</text>
<text x="146.6" y="88.9">10</text>
<text x="162.6" y="85.9">+5V</text>
<text x="175.3" y="85.9">+5V</text>
<text x="193.1" y="85.9">+5V</text>
<text x="45" y="94">5</text>
<text x="45" y="91.4">4</text>
<text x="97.3" y="91.4">35</text>
<text x="97.3" y="94">34</text>
<text x="146.6" y="91.4">11</text>
<text x="146.6" y="94">12</text>
<text x="45" y="99.1">7</text>
<text x="45" y="96.5">6</text>
<text x="45" y="101.6">8</text>
<text x="97.3" y="96.5">33</text>
<text x="97.3" y="99.1">32</text>
<text x="97.3" y="101.6">31</text>
<text x="146.6" y="101.6">15</text>
<text x="146.6" y="96.5">13</text>
<text x="146.6" y="99.1">14</text>
<text x="45" y="104.1">9</text>
<text x="45" y="106.7">10</text>
<text x="97.3" y="104.1">30</text>
<text x="146.6" y="104.1">16</text>
<text x="146.6" y="109.2">19</text>
<text x="146.6" y="111.8">20</text>
<text x="98.6" y="116.8">8</text>
<text x="146.6" y="116.8">22</text>
<text x="146.6" y="119.4">23</text>
<text x="146.6" y="114.3">21</text>
<text x="58.5" y="124">+5V</text>
<text x="146.6" y="121.9">24</text>
<text x="146.6" y="124.5">25</text>
<text x="98.6" y="127">7</text>
<text x="146.6" y="127">26</text>
<text x="37.4" y="132.1">1</text>
<text x="37.4" y="134.6">2</text>
<text x="42.7" y="132.1">4</text>
<text x="42.7" y="137.2">3</text>
<text x="57.7" y="132.1">1</text>
<text x="57.7" y="137.2">2</text>
<text x="146.6" y="137.2">42</text>
<text x="146.6" y="132.1">40</text>
<text x="146.6" y="134.6">41</text>
<text x="146.6" y="139.7">43</text>
<text x="146.6" y="142.2">44</text>
<text x="38.2" y="146.9">+5V</text>
<text x="97.3" y="149.9">29</text>
<text x="146.6" y="149.9">3</text>
<text x="146.6" y="144.8">1</text>
<text x="146.6" y="147.3">2</text>
<text x="157.5" y="149.4">+5Vm</text>
<text x="42.7" y="152.4">4</text>
<text x="57.7" y="152.4">1</text>
<text x="162.1" y="154.9">1</text>
<text x="42.7" y="157.5">3</text>
<text x="57.7" y="157.5">2</text>
<text x="119.4" y="158" transform="rotate(-90 119.4 158)">6</text>
<text x="122" y="159.3" transform="rotate(-90 122 159.3)">18</text>
<text x="124.5" y="159.3" transform="rotate(-90 124.5 159.3)">28</text>
<text x="127" y="159.3" transform="rotate(-90 127 159.3)">39</text>
<text x="162.1" y="157.5">2</text>
<text x="162.1" y="160">3</text>
<text x="162.1" y="162.6">4</text>
<text x="162.1" y="165.1">5</text>
<text x="162.1" y="167.6">6</text>
<text x="37.4" y="172.7">1</text>
<text x="42.7" y="172.7">4</text>
<text x="57.7" y="172.7">1</text>
<text x="94" y="169.7">+5Vm</text>
<text x="104.2" y="169.7">+5Vm</text>
<text x="114.4" y="169.7">+5Vm</text>
<text x="124.5" y="169.7">+5Vm</text>
<text x="37.4" y="175.3">2</text>
<text x="42.7" y="177.8">3</text>
<text x="57.7" y="177.8">2</text>
<text x="205.5" y="194.1">Title</text>
<text x="215.7" y="196.6">Reader/writer chip card</text>
<text x="205.5" y="201.7">Size</text>
<text x="215.7" y="201.7">Document Number</text>
<text x="289.4" y="201.7">Rev</text>
<text x="205.5" y="209.3">Date:</text>
<text x="208.1" y="204.3">A4</text>
<text x="215.7" y="204.3">CHCP01.DSN</text>
<text x="218.8" y="209.3">Monday, October 04, 2010</text>
<text x="256.3" y="209.3">Sheet</text>
<text x="269" y="209.3">1</text>
<text x="276.7" y="209.3">of</text>
<text x="284.3" y="209.3">1</text>
<text x="291.9" y="204.3">00</text>
</g>
<g font-size="2.3" fill="#004080">
<text x="82.6" y="26.5">V+</text>
<text x="92.6" y="29" transform="rotate(-90 92.6 29)">VCC</text>
<text x="96.1" y="26.5">C1+</text>
<text x="199.5" y="29">Vin</text>
<text x="218.6" y="29">SW</text>
<text x="82.6" y="34.1">V-</text>
<text x="96.7" y="31.5">C1-</text>
<text x="211.9" y="34.8" transform="rotate(-90 211.9 34.8)">BOOST</text>
<text x="96.1" y="36.6">C2+</text>
<text x="96.7" y="41.7">C2-</text>
<text x="199.5" y="41.7">EN</text>
<text x="211.9" y="41.9" transform="rotate(-90 211.9 41.9)">GND</text>
<text x="219.4" y="41.7">FB</text>
<text x="82.6" y="46.8">T1O</text>
<text x="95.4" y="46.8">T1IN</text>
<text x="82.6" y="49.3">T2O</text>
<text x="95.4" y="49.3">T2IN</text>
<text x="82.6" y="54.4">R1IN</text>
<text x="82.6" y="56.9">R2IN</text>
<text x="92.6" y="57.2" transform="rotate(-90 92.6 57.2)">GND</text>
<text x="95.7" y="54.4">R1O</text>
<text x="95.7" y="56.9">R2O</text>
<text x="32.1" y="84.9">C1 (VCC)</text>
<text x="32.3" y="87.4">C2 (RST)</text>
<text x="32.4" y="90">C3 (CLK)</text>
<text x="102.9" y="87.4">PA0(ADC0)</text>
<text x="102.9" y="90">PA1(ADC1)</text>
<text x="120.5" y="88.9" transform="rotate(-90 120.5 88.9)">Vcc</text>
<text x="123" y="88.9" transform="rotate(-90 123 88.9)">Vcc</text>
<text x="128.1" y="88.9" transform="rotate(-90 128.1 88.9)">Vcc</text>
<text x="132.8" y="87.4">PD0(RXD)</text>
<text x="133" y="90">PD1(TXD)</text>
<text x="31.8" y="95">C5 (GND)</text>
<text x="33.6" y="92.5">C4 (NU)</text>
<text x="102.9" y="92.5">PA2(ADC2)</text>
<text x="102.9" y="95">PA3(ADC3)</text>
<text x="125.6" y="90.5" transform="rotate(-90 125.6 90.5)">AVcc</text>
<text x="132.6" y="92.5">PD2(INT0)</text>
<text x="132.6" y="95">PD3(INT1)</text>
<text x="28.3" y="97.6">C6 (VPP-NU)</text>
<text x="33.8" y="100.1">C7 (I/O)</text>
<text x="102.9" y="97.6">PA4(ADC4)</text>
<text x="102.9" y="100.1">PA5(ADC5)</text>
<text x="131.4" y="97.6">PD4(OC1B)</text>
<text x="131.4" y="100.1">PD5(OC1A)</text>
<text x="33.6" y="102.7">C8 (NU)</text>
<text x="37" y="105.2">SW2</text>
<text x="37" y="107.7">SW1</text>
<text x="102.9" y="102.7">PA6(ADC6)</text>
<text x="102.9" y="105.2">PA7(ADC7)</text>
<text x="132.5" y="102.7">PD6(ICP1)</text>
<text x="132.9" y="105.2">PD7(OC2)</text>
<text x="102.9" y="112.8">RESET</text>
<text x="132.9" y="112.8">PC1(SDA)</text>
<text x="133.2" y="110.3">PC0(SCL)</text>
<text x="102.9" y="117.9">XTAL1</text>
<text x="132.8" y="117.9">PC3(TMS)</text>
<text x="133" y="115.4">PC2(TCK)</text>
<text x="130" y="125.5">PC6(TOSC1)</text>
<text x="132.8" y="120.4">PC4(TDO)</text>
<text x="133.9" y="123">PC5(TDI)</text>
<text x="102.9" y="128.1">XTAL2</text>
<text x="130" y="128.1">PC7(TOSC2)</text>
<text x="129.7" y="133.1">PB0(XCK/T0)</text>
<text x="135" y="135.7">PB1(T1)</text>
<text x="127" y="138.2">PB2(INT2/AIN0)</text>
<text x="127.3" y="140.8">PB3(OC0/AIN1)</text>
<text x="134.7" y="143.3">PB4(SS)</text>
<text x="131.9" y="145.8">PB5(MOSI)</text>
<text x="131.9" y="148.4">PB6(MISO)</text>
<text x="102.9" y="150.9">AREF</text>
<text x="120.5" y="153.7" transform="rotate(-90 120.5 153.7)">GND</text>
<text x="123" y="153.7" transform="rotate(-90 123 153.7)">GND</text>
<text x="125.6" y="153.7" transform="rotate(-90 125.6 153.7)">GND</text>
<text x="128.1" y="153.7" transform="rotate(-90 128.1 153.7)">GND</text>
<text x="133" y="150.9">PB7(SCK)</text>
</g>
<g font-size="2.3" fill="#00f">
<text x="183.4" y="34.9">+</text>
<text x="269.8" y="34.9">+</text>
<text x="193.9" y="37.4" transform="rotate(-90 193.9 37.4)">0805</text>
<text x="247.3" y="37.4" transform="rotate(-90 247.3 37.4)">0805</text>
<text x="257.4" y="37.4" transform="rotate(-90 257.4 37.4)">0805</text>
<text x="285.4" y="37.4" transform="rotate(-90 285.4 37.4)">1206</text>
<text x="34.1" y="55.4">shield</text>
<text x="247.3" y="55.1" transform="rotate(-90 247.3 55.1)">0805</text>
<text x="51.7" y="80.5" transform="rotate(-90 51.7 80.5)">0805</text>
<text x="89.8" y="80.5" transform="rotate(-90 89.8 80.5)">0805</text>
<text x="94.9" y="80.5" transform="rotate(-90 94.9 80.5)">0805</text>
<text x="166" y="100.9" transform="rotate(-90 166 100.9)">0805</text>
<text x="66.9" y="113.6" transform="rotate(-90 66.9 113.6)">0805</text>
<text x="69.5" y="113.6" transform="rotate(-90 69.5 113.6)">0805</text>
<text x="72" y="113.6" transform="rotate(-90 72 113.6)">0805</text>
<text x="178.7" y="113.6" transform="rotate(-90 178.7 113.6)">0805</text>
<text x="196.5" y="113.6" transform="rotate(-90 196.5 113.6)">0805</text>
</g>
<g font-size="2.3" fill="#f00">
<text x="56.4" y="83.3">VC</text>
<text x="92" y="111.3">/RST 4</text>
<text x="33.6" y="157">VC</text>
<text x="150.4" y="162.1">/RST</text>
</g>
<g font-size="2.3" fill="#004040">
<text x="185.5" y="96.1">LD1</text>
<text x="203.3" y="96.1">LD2</text>
</g>
</svg>
